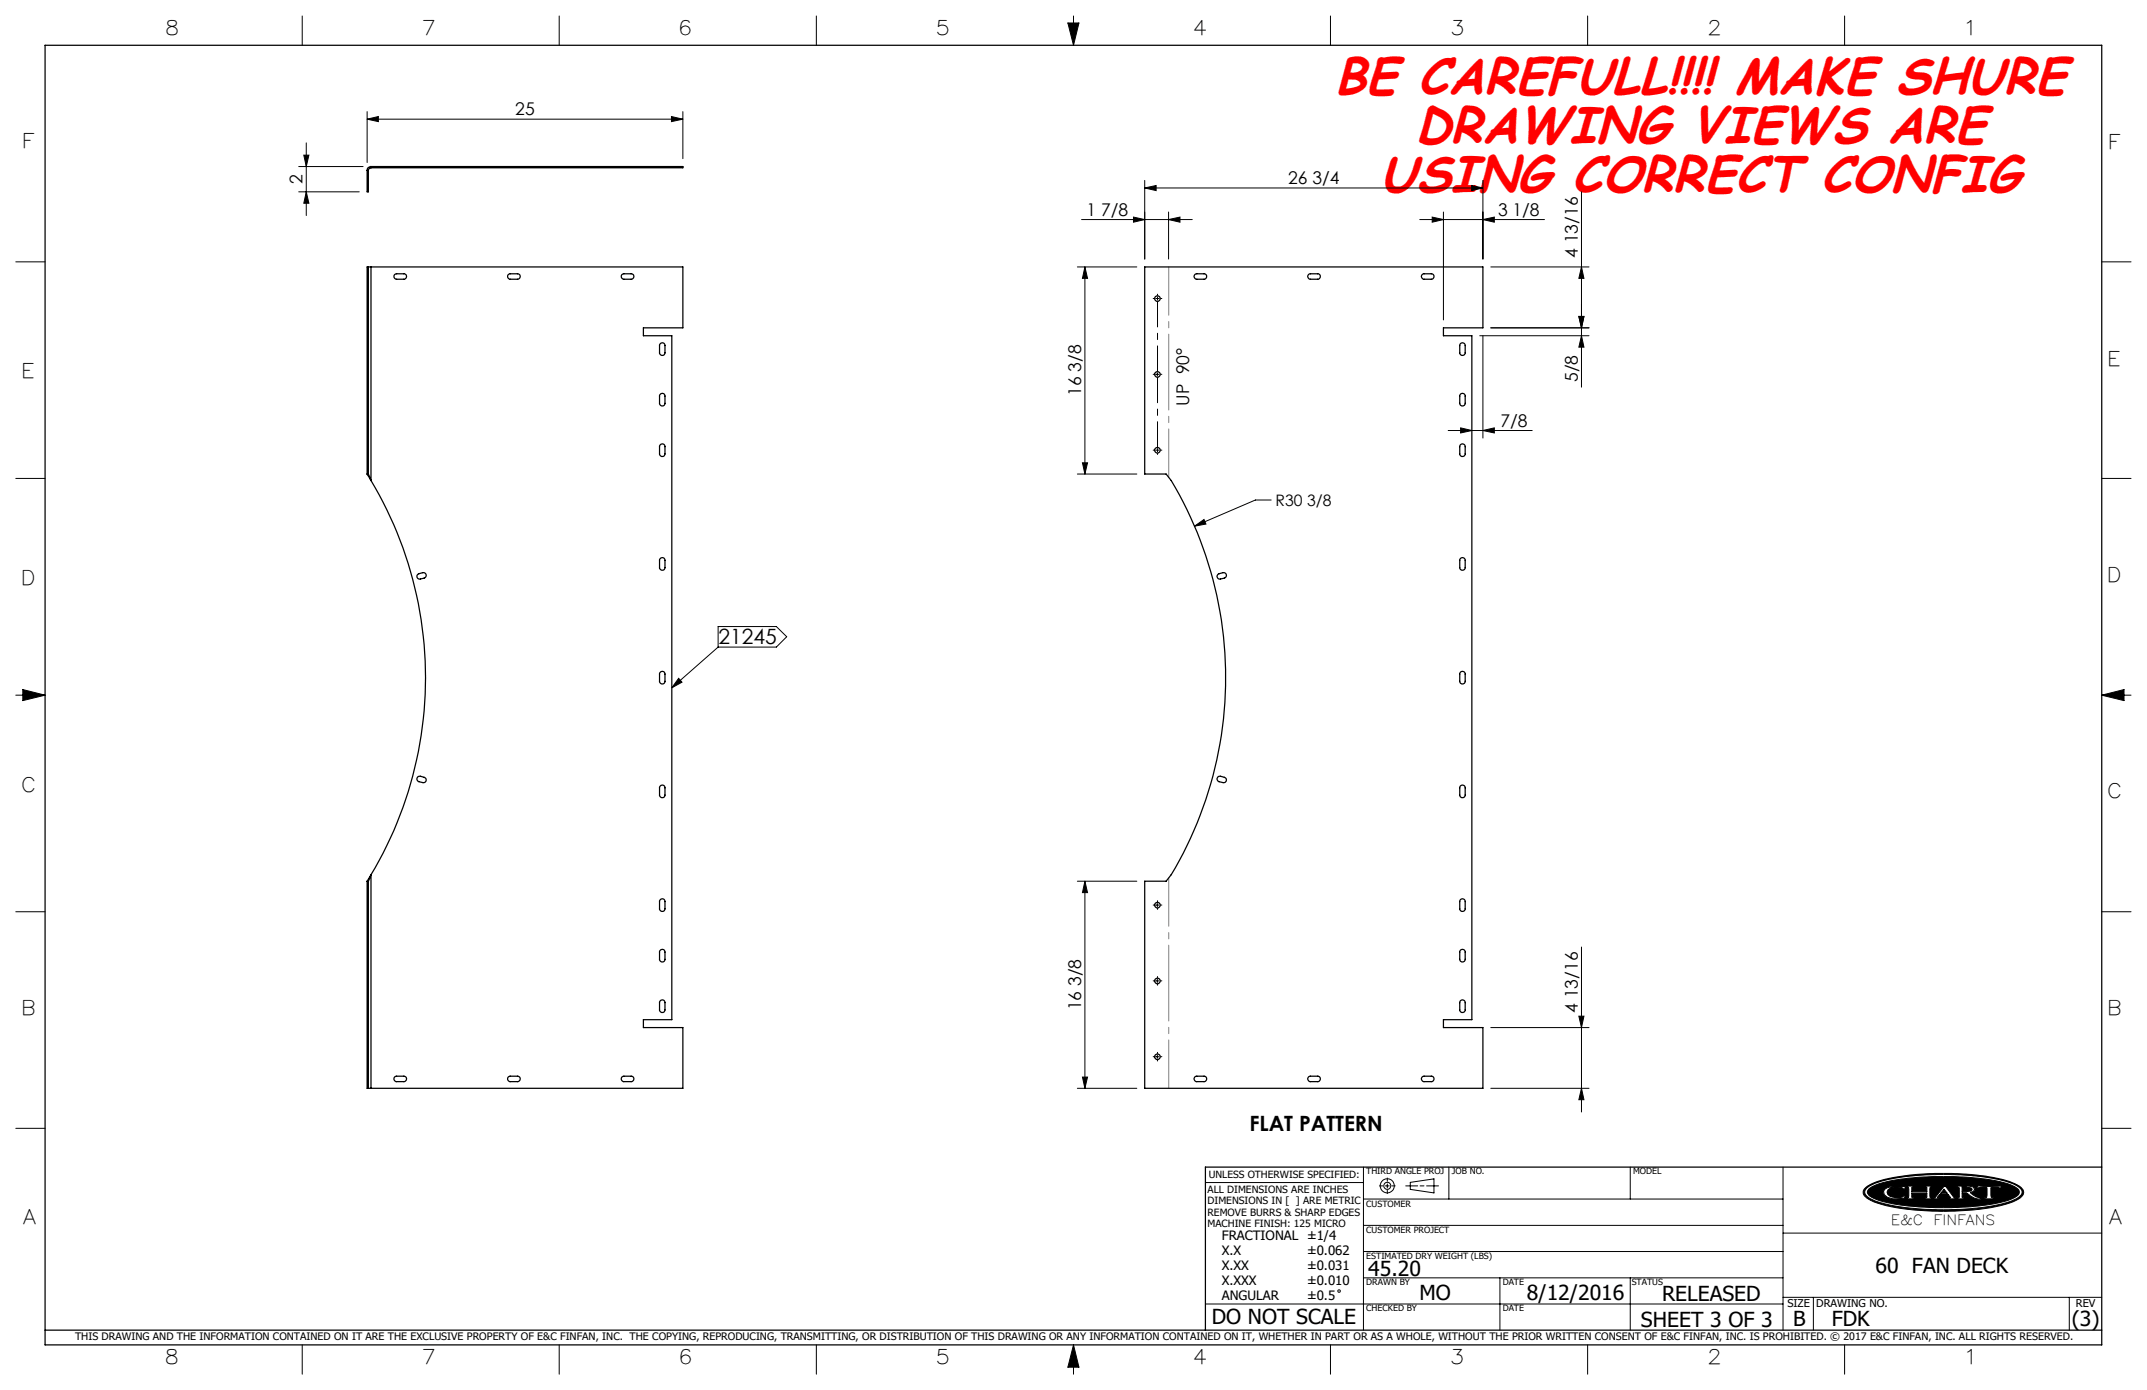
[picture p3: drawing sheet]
<svg xmlns="http://www.w3.org/2000/svg" width="432mm" height="279mm" viewBox="0 0 432 279" stroke-linecap="round" stroke-linejoin="round" font-family="sans-serif">
<g fill="none" stroke="#000" stroke-width=".2">
<path d="M60.8 3.2v5.9M112.5 3.2v5.9M164.2 3.2v5.9M214.8 4.6h2.2l-1.1 4.5zM215.9 3.2v5.9M267.6 3.2v5.9M319.3 3.2v5.9M371 3.2v5.9M60.1 33.5h12.9M60.1 38.6h12.1M61.1 31.2h1l-.5 2.3zM61.6 28.7v14.6"/>
<path d="M61.6 38.6l.5 2.3h-1zM73.8 24l2.3-.6v1zM73.8 22.4v10.3M73.8 24h63.5M135 23.4l2.3 .6-2.3 .4zM137.3 22.4v9.5M230.2 37.8l2.3-.5v1zM230.2 36.3v15.8M230.2 37.8h68M296 37.3l2.2 .5-2.2 .5zM298.2 36.3v15.8M318.1 38.6v39.2"/>
<path d="M3.2 52.6h5.9M216.7 53.7h11.9M217.5 44.1h22.3M218.2 53.7v41.6M218.2 53.7l.5 2.3h-1zM228 43.6l2.2 .5-2.2 .6zM235 44.1l2.3-.5v1.1zM235 42.6v9.5M285.5 44.1h25.1M288 43.6l2.3 .5-2.3 .6zM290.3 42.6v21.7M298.2 44.1l2.3-.5v1.1z"/>
<path d="M299.8 53.7h19.8M318.1 53.7l.5 2.3h-1.1zM422.7 52.6h5.9M232.4 75.2h.7M232.8 74.9v.7M297.6 67.5h22M298.2 67.5v20.6M299.8 65.9h19.8M317.5 63.6h1.1l-.5 2.3zM318.1 67.5l.5 2.3h-1.1zM3.2 96.2h5.9M216.7 95.3h11.9"/>
<path d="M217.7 93h1l-.5 2.3zM291.3 86.5h16.9M293.8 86l2.2 .5-2.2 .5zM298.2 86.5l2.3-.5v1zM422.7 96.2h5.9M240.2 105.8l1.9-1.4 .4 .9zM255.7 100.5h-3.2l-12.3 5.3M3.2 139.7h5.9M4.6 138.6l4.5 1.1-4.5 1.1zM136.5 136.3l.7 .8-2.1 1.2zM144.4 125.9h11.7l2.1 2.1-2.1 2.1h-11.7zM144.4 130.1l-9.3 8.2"/>
<path d="M422.7 139.7h5.9M422.7 139.7l4.5-1.1v2.2zM216.7 177.1h11.9M218.2 177.1v41.7M218.2 177.1l.5 2.3h-1zM3.2 183.3h5.9M232.4 197.2h.7M232.4 181.9h.7M232.8 181.6v.6M232.8 196.9v.6M318.1 190.4v33.1M422.7 183.3h5.9"/>
<path d="M216.7 218.8h11.9M217.7 216.5h1l-.5 2.3zM232.4 212.4h.7M232.8 212.1v.6M299.8 218.8h19.8M299.8 206.6h19.8M317.5 204.3h1.1l-.5 2.3zM318.1 218.8l.5 2.3h-1.1zM3.2 226.8h5.9M242.4 237.7h31.8M274.2 234.6v32.8M277.4 238.4h.7"/>
<path d="M278.6 238.4h.8M279 236.8v.7M279 238v.8M279 239.3v.6M279.9 238.4h.7M282.7 238.4h2.4M283.6 237.7l4.8-.7v2.8l-4.8-.7zM285.6 238.4h.8M286.9 238.4h2.4M291.4 234.6v6.4M327.9 234.6v6.4M358.6 234.6v32.8"/>
<path d="M375.3 238.7a16.2 16.2 0 0 1 7.4-2.3 55.4 55.4 0 0 1 21.3 1.1l1.9 .8a1.36 1.36 0 0 1 1.1 1.1 1.36 1.36 0 0 1-.7 1.4 23 23 0 0 1-9.9 2.4l-.5 .1a53.3 53.3 0 0 1-18.2-1.4 4.1 4.1 0 0 1-3-2 1.17 1.17 0 0 1 .6-1.2zM375.4 238.9a12.3 12.3 0 0 1 6-2.1 59.4 59.4 0 0 1 22.1 .7 4.5 4.5 0 0 1 3.1 1.9 1.36 1.36 0 0 1-.9 1.5 27.8 27.8 0 0 1-10.4 2.1l-1.1 .1a48.8 48.8 0 0 1-17.3-1.8l-1.5-.9a.94 .94 0 0 1 0-1.5zM375.8 239a15.4 15.4 0 0 1 7.6-2.1l3.6-.3 3.3-.1a44.5 44.5 0 0 1 14.2 1.7l.8 .4a1.03 1.03 0 0 1 .8 1 1.03 1.03 0 0 1-.8 1 25.5 25.5 0 0 1-9.5 2l-5 .1a43.6 43.6 0 0 1-13.5-1.6l-1.3-.8a.79 .79 0 0 1-.2-1.3zM379 239.1a5 5 0 0 1 3.5-.6h.7l-.2 .6-.5-.4a3.4 3.4 0 0 0-2.8 .4l-.2 .5 .2 .5a3.1 3.1 0 0 0 2.8 .5l.4-.3h.3l-.2 .5-.7 .1a3.6 3.6 0 0 1-3.3-.8l-.2-.6zM383.5 238.4h1.6v.2l-.6 .1v.8h3v-.8l-.5-.1v-.2h1.5v.2l-.3 .1-.1 .4 .1 1.5v.1l.3 .1v.2h-1.5v-.2h.4l.1-.2v-.8h-3v.8l.1 .2h.5v.2h-1.6v-.2l.3-.1 .1-.1v-1.5v-.4l-.4-.1zM391 239l.6 .9h-1.3zM391 238.4h.3l1.7 2.3 .5 .1v.2h-1.6v-.2l.4-.1-.5-.6h-1.7l-.5 .7h.6v.2h-1.5v-.2l.5-.1zM393.6 238.4h2.3l.9 .2 .3 .4-.2 .5-.7 .2 1.2 .9 1.1 .2v.2a4.2 4.2 0 0 1-2.9-1.1l-1-.1v.9l.6 .1v.2h-1.6v-.2h.3l.2-.2v-1.8l-.5-.2zM394.6 238.6h.9l.9 .2 .2 .3-.2 .3-1.8 .1zM397.9 238.3l1 .2 3.7-.1-.3 .5h-.2l-.1-.2h-1.6l.1 1.9 .6 .2v.2h-2.2v-.2l.7-.2v-1.8l-1.6-.1-.2 .2h-.3zM402.1 238.9h.1M422.7 226.8h5.9"/>
<path d="M274.2 256.9h84.4M274.2 251.6h84.4M274.2 246.3h84.4M274.2 241h84.4M301.7 256.9v10.5M327.9 256.9v10.5M358.6 247.9h64.1M60.8 270.3v5.9M112.5 270.3v5.9M164.2 270.3v5.9M215.9 270.3v5.9M215.9 270.3l1.1 4.5h-2.2z"/>
<path d="M242.4 262.1h116.2M267.6 270.3v5.9M319.3 270.3v5.9M358.6 260.8h64.1M364.7 260.8v6.6M371 270.3v5.9M416.2 260.8v6.6"/>
<circle cx="279" cy="238.4" r=".71"/>
<circle cx="279" cy="238.4" r="1.41"/>
<circle cx="269.3" cy="259.5" r=".25"/>
</g>
<g fill="none" stroke="#000" stroke-width=".25">
<path d="M9.1 9.1h413.6v261.2h-413.6zM73.8 34.3v4.3h.3v-4.3M73.8 34.3h.3M74.6 33.5a.73 .73 0 0 0-.8 .8M74.6 33.7l-.4 .3-.1 .3M74.6 33.5v.2M74.6 33.5h62.7v.2h-62.7M74.1 53.7h.5M74.1 53.7h-.3v41.6M74.1 53.7v41.6M74.6 53.7h62.7v12.2h-7.9v1.6h5.7v137.5h-5.7v1.6h7.9v12.2h-62.7M74.6 53.7v42.9"/>
<path d="M79.4 55.2l.2-.2h1.6a.55 .55 0 0 1 .6 .6 .55 .55 0 0 1-.6 .5h-1.4a.57 .57 0 0 1-.5-.3 .57 .57 0 0 1 .1-.6zM102.2 55.2l.3-.2h1.6a.55 .55 0 0 1 .5 .6 .55 .55 0 0 1-.5 .5h-1.5a.57 .57 0 0 1-.5-.3 .57 .57 0 0 1 .1-.6zM125.1 55.2l.2-.2h1.6a.55 .55 0 0 1 .6 .6 .55 .55 0 0 1-.6 .5h-1.4a.57 .57 0 0 1-.5-.3 .57 .57 0 0 1 .1-.6zM230.2 53.7h68v12.2h-7.9v1.6h5.7v137.5h-5.7v1.6h7.9v12.2h-68v-41.7h4.3a34.6 34.6 0 0 0 4.2-7.1 77.3 77.3 0 0 0-3.2-73.4l-1-1.3h-4.3zM240.3 55.2l.3-.2h1.5a.55 .55 0 0 1 .6 .6 .55 .55 0 0 1-.6 .5h-1.4a.57 .57 0 0 1-.5-.3 .57 .57 0 0 1 .1-.6zM263.2 55.2l.2-.2h1.6a.55 .55 0 0 1 .5 .6 .55 .55 0 0 1-.5 .5h-1.4a.57 .57 0 0 1-.5-.3 .57 .57 0 0 1 .1-.6zM286 55.2l.3-.2h1.6a.55 .55 0 0 1 .5 .6 .55 .55 0 0 1-.5 .5h-1.5a.57 .57 0 0 1-.5-.3 .57 .57 0 0 1 .1-.6zM132.7 79.3a.55 .55 0 0 1 .6-.2 .55 .55 0 0 1 .4 .5v1.5a.55 .55 0 0 1-.5 .5 .55 .55 0 0 1-.6-.5zM132.7 69.2a.55 .55 0 0 1 .6-.3 .55 .55 0 0 1 .4 .6v1.4a.55 .55 0 0 1-.5 .5 .55 .55 0 0 1-.6-.5zM293.7 79.2a.56 .56 0 0 1 .6-.1 .56 .56 0 0 1 .4 .5v1.5a.55 .55 0 0 1-.6 .5 .55 .55 0 0 1-.5-.5v-1.6zM293.7 69.1a.56 .56 0 0 1 .6-.1 .56 .56 0 0 1 .4 .5v1.4a.55 .55 0 0 1-.6 .5 .55 .55 0 0 1-.5-.5v-1.6zM73.8 95.3l.8 1.3"/>
<path d="M73.8 95.3h.3M74.1 95.3l.5 1.3M74.6 96.6a77 77 0 0 1 0 79.2M132.7 89.5a.55 .55 0 0 1 .6-.3 .55 .55 0 0 1 .4 .6v1.4a.55 .55 0 0 1-.5 .6 .55 .55 0 0 1-.6-.6zM293.7 89.4a.56 .56 0 0 1 .6-.1 .56 .56 0 0 1 .4 .5v1.4a.55 .55 0 0 1-.6 .6 .55 .55 0 0 1-.5-.6v-1.6zM84 115.5l1-.4a.56 .56 0 0 1 .7 .4 .56 .56 0 0 1-.4 .7l-.7 .2a.56 .56 0 0 1-.7-.3 .56 .56 0 0 1 .1-.6zM132.7 112.4a.55 .55 0 0 1 .6-.3 .55 .55 0 0 1 .4 .5v1.5a.55 .55 0 0 1-.5 .5 .55 .55 0 0 1-.6-.5zM244.9 115.5l1.1-.4a.56 .56 0 0 1 .6 .4 .56 .56 0 0 1-.4 .7l-.7 .2a.55 .55 0 0 1-.6-.3 .55 .55 0 0 1 0-.6zM293.7 112.3a.56 .56 0 0 1 .6-.2 .56 .56 0 0 1 .4 .5v1.5a.55 .55 0 0 1-.6 .5 .55 .55 0 0 1-.5-.5v-1.6zM132.7 135.2a.55 .55 0 0 1 .6-.2 .55 .55 0 0 1 .4 .5v1.4a.55 .55 0 0 1-.5 .6 .55 .55 0 0 1-.6-.6zM293.7 135.1a.56 .56 0 0 1 .6-.1 .56 .56 0 0 1 .4 .5v1.4a.55 .55 0 0 1-.6 .6 .55 .55 0 0 1-.5-.6v-1.5zM84 156.2l.6-.2 .7 .2a.55 .55 0 0 1 .4 .7 .55 .55 0 0 1-.7 .4l-.8-.2a.57 .57 0 0 1-.2-.9z"/>
<path d="M132.7 158.1a.55 .55 0 0 1 .6-.3 .55 .55 0 0 1 .4 .6v1.4a.55 .55 0 0 1-.5 .5 .55 .55 0 0 1-.6-.5zM244.9 156.2l.6-.2 .7 .2a.55 .55 0 0 1 .4 .7 .55 .55 0 0 1-.6 .4l-.8-.2a.57 .57 0 0 1-.3-.9zM293.7 158a.56 .56 0 0 1 .6-.1 .56 .56 0 0 1 .4 .5v1.4a.55 .55 0 0 1-.6 .5 .55 .55 0 0 1-.5-.5v-1.6zM73.8 177.1v41.7h.3M73.8 177.1h.3M74.1 177.1v41.7M74.6 175.8l-.5 1.3M74.6 175.8l-.8 1.3M74.6 175.8v43M132.7 180.9a.55 .55 0 0 1 .6-.2 .55 .55 0 0 1 .4 .5v1.5a.55 .55 0 0 1-.5 .5 .55 .55 0 0 1-.6-.5zM132.8 191a.53 .53 0 0 1 .6-.1 .53 .53 0 0 1 .3 .5v1.4a.55 .55 0 0 1-.5 .6 .55 .55 0 0 1-.6-.6v-1.6zM293.7 191a.56 .56 0 0 1 .6-.1 .56 .56 0 0 1 .4 .5v1.4a.55 .55 0 0 1-.6 .6 .55 .55 0 0 1-.5-.6v-1.6z"/>
<path d="M293.7 180.8a.56 .56 0 0 1 .6-.1 .56 .56 0 0 1 .4 .5v1.5a.55 .55 0 0 1-.6 .5 .55 .55 0 0 1-.5-.5v-1.6zM74.1 218.8h.5M79.4 216.5l.2-.2h1.6a.55 .55 0 0 1 .6 .6 .55 .55 0 0 1-.6 .5h-1.4a.57 .57 0 0 1-.5-.3 .57 .57 0 0 1 .1-.6zM102.2 216.5l.3-.2h1.6a.55 .55 0 0 1 .5 .6 .55 .55 0 0 1-.5 .5h-1.5a.57 .57 0 0 1-.5-.3 .57 .57 0 0 1 .1-.6zM125.1 216.5l.2-.2h1.6a.55 .55 0 0 1 .6 .6 .55 .55 0 0 1-.6 .5h-1.4a.57 .57 0 0 1-.5-.3 .57 .57 0 0 1 .1-.6zM132.9 201a.53 .53 0 0 1 .6 0 .53 .53 0 0 1 .2 .5v1.5a.55 .55 0 0 1-.5 .5 .55 .55 0 0 1-.6-.5v-1.6zM240.3 216.5l.3-.2h1.5a.55 .55 0 0 1 .6 .6 .55 .55 0 0 1-.6 .5h-1.4a.57 .57 0 0 1-.5-.3 .57 .57 0 0 1 .1-.6zM263.2 216.5l.2-.2h1.6a.55 .55 0 0 1 .5 .6 .55 .55 0 0 1-.5 .5h-1.4a.57 .57 0 0 1-.5-.3 .57 .57 0 0 1 .1-.6zM286 216.5l.3-.2h1.6a.55 .55 0 0 1 .5 .6 .55 .55 0 0 1-.5 .5h-1.5a.57 .57 0 0 1-.5-.3 .57 .57 0 0 1 .1-.6zM293.7 201.2a.56 .56 0 0 1 .6-.2 .56 .56 0 0 1 .4 .5v1.5a.55 .55 0 0 1-.6 .5 .55 .55 0 0 1-.5-.5v-1.6zM422.7 234.6h-180.3v32.8M9.1 267.4h413.6"/>
<circle cx="232.8" cy="60" r=".55"/>
<circle cx="232.8" cy="75.3" r=".55"/>
<circle cx="232.8" cy="90.5" r=".55"/>
<circle cx="232.8" cy="197.2" r=".55"/>
<circle cx="232.8" cy="181.9" r=".55"/>
<circle cx="232.8" cy="212.4" r=".55"/>
</g>
<g fill="#000">
<path d="M383.5 238.4v.2h.3l.1 .2v1.8l-.1 .1-.3 .1v.2h1.6v-.2h-.5l-.1-.2v-.8h3v.9l-.5 .1v.2h1.5v-.2l-.3-.1-.1-.2v-1.6l.1-.3h.3v-.2h-1.5v.2l.5 .1v.8h-3v-.8l.6-.1v-.2zM391 238.4l-1.8 2.3-.5 .1v.2h1.5v-.2h-.6l.5-.7h1.7l.5 .6-.4 .1v.2h1.6v-.2l-.5-.1-1.7-2.3zM393.6 238.4v.2l.5 .2v1.8l-.2 .2h-.3v.2h1.6v-.2l-.6-.1v-.9l1 .1a3.7 3.7 0 0 0 2.9 1.1v-.2a3.4 3.4 0 0 1-2.3-1.1 .68 .68 0 0 0 .8-.2 .68 .68 0 0 0 0-.8l-.7-.3zM397.9 238.3l-.4 .6h.3l.2-.2 1.6 .1v1.8l-.2 .2h-.5v.2h2.2v-.2h-.5l-.2-.3v-1.7l1.6-.1 .1 .2h.2l.3-.5-4 .1zM375.8 239a13.3 13.3 0 0 1 6.5-2l2.7-.3 3.8-.2 7.5 .2a24.3 24.3 0 0 1 9.1 2 1.01 1.01 0 0 1 .7 .9 1.01 1.01 0 0 1-.7 1 21.9 21.9 0 0 1-8.6 1.9l-3.9 .2h-4.1l-3.8-.2a21.2 21.2 0 0 1-8.8-2l-.4-.3-.2-.5zM379.1 239a1.04 1.04 0 0 0 .7 1.7 7 7 0 0 0 3.2 .1l.2-.5h-.3l-.5 .4a2.56 2.56 0 0 1-2.8-.8 1.28 1.28 0 0 1 1.4-1.3h.2a1.49 1.49 0 0 1 1.4 .2l.4 .3 .2-.6h-.6a4.7 4.7 0 0 0-3.5 .5zM375.3 238.7a17.5 17.5 0 0 1 7.8-2.4l5.1-.4h4.8a34.5 34.5 0 0 1 12.5 2.2l.4 .2a1.36 1.36 0 0 1 .9 2 9.1 9.1 0 0 1-5.1 2.2l-.4 .1a58.1 58.1 0 0 1-23.1-.6 5.6 5.6 0 0 1-3.4-1.9v-.8zM375.3 238.9a1.14 1.14 0 0 0 .6 1.9 24 24 0 0 0 9.3 2.1l4.6 .3 3.7-.1a33.7 33.7 0 0 0 11.9-2.1l.4-.2a1.19 1.19 0 0 0 .9-1.2 1.19 1.19 0 0 0-.9-1.1 21.6 21.6 0 0 0-8.8-2.1l-5.1-.3-4.7 .1a30.2 30.2 0 0 0-11.1 2.1z" fill-rule="evenodd"/>
<path d="M215.9 270.3l-1.1 4.5h2.2zM214.8 4.6h2.2l-1.1 4.5zM4.6 138.6l4.5 1.1-4.5 1.1zM422.7 139.7l4.5-1.1v2.2zM391 239l-.7 .9h1.3zM394.6 238.6v.9l1.7-.1a.38 .38 0 0 0 .3-.4 .38 .38 0 0 0-.5-.3z" fill-rule="evenodd"/>
</g>
<g fill="none" stroke="#000" stroke-width=".2" stroke-dasharray="15.2 1.3 1.3 1.3">
<path d="M232.8 59.4v-.3M232.2 75.2h-.3M232.2 60h-.3M232.8 60h.3M232.8 60v-.3M232.8 60h-.3M232.8 60v.3M233.4 75.2h.3M233.4 60h.3M232.2 90.5h-.3M232.8 90.5h.3M232.8 90.5v-.3"/>
<path d="M232.8 90.5h-.3M232.8 90.5v.3M232.8 91.1v.3M233.4 90.5h.3M232.2 197.2h-.3M232.2 181.9h-.3M232.8 196.5v-.2M232.8 197.8v.2M232.8 181.3v-.3M232.8 182.6v.2M233.4 197.2h.3M233.4 181.9h.3"/>
<path d="M232.2 212.4h-.3M232.8 211.8v-.3M232.8 213v.3M233.4 212.4h.3"/>
</g>
<path d="M232.8 60.6v14M232.8 75.9v13.9" fill="none" stroke="#000" stroke-width=".2" stroke-dasharray="15.2 1.3 1.3 1.3" stroke-dashoffset="10.2"/>
<path d="M235.1 53.7v42.2M235.1 176.5v42.3" fill="none" stroke="#808080" stroke-width=".2" stroke-dasharray="15.2 1.3 1.3 1.3" stroke-dashoffset="5.5"/>
<g fill="#000">
<path d="M240.2 105.8l1.9-1.4 .4 .9zM136.5 136.3l.7 .8-2.1 1.2z"/>
<path d="M61.1 31.2h1l-.5 2.3zM61.6 38.6l.5 2.3h-1z"/>
<path d="M135 23.4l2.3 .6-2.3 .4zM73.8 24l2.3-.6v1z"/>
<path d="M235 44.1l2.3-.5v1.1zM228 43.6l2.2 .5-2.2 .6z"/>
<path d="M298.2 44.1l2.3-.5v1.1zM288 43.6l2.3 .5-2.3 .6zM296 37.3l2.2 .5-2.2 .5zM230.2 37.8l2.3-.5v1zM298.2 86.5l2.3-.5v1zM293.8 86l2.2 .5-2.2 .5z"/>
<path d="M317.5 63.6h1.1l-.5 2.3zM318.1 67.5l.5 2.3h-1.1z"/>
<path d="M217.7 93h1l-.5 2.3zM218.2 53.7l.5 2.3h-1zM217.7 216.5h1l-.5 2.3zM218.2 177.1l.5 2.3h-1zM317.5 63.6h1.1l-.5 2.3zM318.1 53.7l.5 2.3h-1.1zM318.1 218.8l.5 2.3h-1.1zM317.5 204.3h1.1l-.5 2.3z"/>
</g>
<g font-size="10.2" fill="#f00">
<text x="268.5" y="18.8">BE CAREFULL!!!! MAKE SHURE</text>
<text x="284.6" y="28.7">DRAWING VIEWS ARE</text>
<text x="277.6" y="38.6">USING CORRECT CONFIG</text>
</g>
<g font-size="4.2">
<text x="144.5" y="129.5">21245</text>
<text x="251.3" y="227.4">FLAT PATTERN</text>
<text x="275.2" y="256.5">45.20</text>
<text x="377.2" y="255.9">60 FAN DECK</text>
<text x="285.5" y="261.4">MO</text>
<text x="307.1" y="261.3">8/12/2016</text>
<text x="334.3" y="261.6">RELEASED</text>
<text x="243.7" y="266.1">DO NOT SCALE</text>
<text x="330" y="266.7">SHEET 3 OF 3</text>
<text x="360.6" y="266.5">B</text>
<text x="368.4" y="266.6">FDK</text>
<text x="416.7" y="266.5">(3)</text>
</g>
<g font-size="4">
<text x="33.6" y="7.1">8</text>
<text x="85.2" y="7.1">7</text>
<text x="137" y="7.1">6</text>
<text x="188.6" y="7.1">5</text>
<text x="240.3" y="7.1">4</text>
<text x="292.1" y="7.1">3</text>
<text x="343.8" y="7.1">2</text>
<text x="395.7" y="7.1">1</text>
<text x="4.9" y="29.8">F</text>
<text x="424.5" y="29.9">F</text>
<text x="4.8" y="76">E</text>
<text x="424.3" y="73.5">E</text>
<text x="4.7" y="117.7">D</text>
<text x="424.2" y="116.9">D</text>
<text x="4.7" y="159.3">C</text>
<text x="424.2" y="160.4">C</text>
<text x="4.8" y="204">B</text>
<text x="424.3" y="204">B</text>
<text x="4.8" y="246.1">A</text>
<text x="424.3" y="246">A</text>
<text x="33.6" y="274.3">8</text>
<text x="85.2" y="274.3">7</text>
<text x="137" y="274.3">6</text>
<text x="188.6" y="274.3">5</text>
<text x="240.3" y="274.3">4</text>
<text x="292.1" y="274.3">3</text>
<text x="343.8" y="274.3">2</text>
<text x="395.8" y="274.3">1</text>
</g>
<g font-size="3.5">
<text x="103.6" y="23.2">25</text>
<text x="60.9" y="37" transform="rotate(-90 60.9 37)">2</text>
<text x="259.1" y="37">26 3/4</text>
<text x="218.5" y="43.4">1 7/8</text>
<text x="301.3" y="43.4">3 1/8</text>
<text x="317.3" y="51.8" transform="rotate(-90 317.3 51.8)">4 13/16</text>
<text x="317.3" y="76.8" transform="rotate(-90 317.3 76.8)">5/8</text>
<text x="217.5" y="79.6" transform="rotate(-90 217.5 79.6)">16 3/8</text>
<text x="239.2" y="81.6" transform="rotate(-90 239.2 81.6)">UP 90°</text>
<text x="301.8" y="85.7">7/8</text>
<text x="217.5" y="203.1" transform="rotate(-90 217.5 203.1)">16 3/8</text>
<text x="317.3" y="203.6" transform="rotate(-90 317.3 203.6)">4 13/16</text>
</g>
<text font-size="3.2" x="256.5" y="101.7">R30 3/8</text>
<g font-size="2.8">
<text x="380.3" y="246.2">E&amp;C</text>
<text x="388.9" y="246.2">FINFANS</text>
</g>
<g font-size="2.6">
<text x="245.7" y="249.3">FRACTIONAL ±1/4</text>
<text x="245.7" y="252.3">X.X</text>
<text x="245.7" y="255.3">X.XX</text>
<text x="262.9" y="252.3">±0.062</text>
<text x="262.9" y="255.3">±0.031</text>
<text x="245.7" y="258.3">X.XXX</text>
<text x="245.7" y="261.3">ANGULAR</text>
<text x="262.9" y="258.3">±0.010</text>
<text x="262.9" y="261.3">±0.5</text>
</g>
<g font-size="2.2">
<text x="359.5" y="262.8">SIZE</text>
<text x="365.3" y="262.7">DRAWING NO.</text>
<text x="417.5" y="262.8">REV</text>
</g>
<text font-size="2.1" x="15.1" y="269.4">THIS DRAWING AND THE INFORMATION CONTAINED ON IT ARE THE EXCLUSIVE PROPERTY OF E&amp;C FINFAN, INC. THE COPYING, REPRODUCING, TRANSMITTING, OR DISTRIBUTION OF THIS DRAWING OR ANY INFORMATION CONTAINED ON IT, WHETHER IN PART OR AS A WHOLE, WITHOUT THE PRIOR WRITTEN CONSENT OF E&amp;C FINFAN, INC. IS PROHIBITED. © 2017 E&amp;C FINFAN, INC. ALL RIGHTS RESERVED.</text>
<g font-size="2">
<text x="242.9" y="239.8">ALL DIMENSIONS ARE INCHES</text>
<text x="243.1" y="236.8">UNLESS OTHERWISE SPECIFIED:</text>
<text x="242.9" y="242.1">DIMENSIONS IN [ ] ARE METRIC</text>
<text x="242.9" y="244.4">REMOVE BURRS &amp; SHARP EDGES</text>
<text x="242.9" y="246.7">MACHINE FINISH: 125 MICRO</text>
</g>
<g font-size="1.7">
<text x="274.8" y="236.1">THIRD ANGLE PROJ</text>
<text x="292" y="236.1">JOB NO.</text>
<text x="328.5" y="236.1">MODEL</text>
<text x="274.8" y="242.5">CUSTOMER</text>
<text x="274.8" y="247.8">CUSTOMER PROJECT</text>
<text x="274.8" y="253.1">ESTIMATED DRY WEIGHT (LBS)</text>
<text x="274.8" y="258.3">DRAWN BY</text>
<text x="274.8" y="263.6">CHECKED BY</text>
<text x="302.2" y="263.6">DATE</text>
<text x="302.2" y="258.3">DATE</text>
<text x="328.2" y="258.3">STATUS</text>
</g>
</svg>
